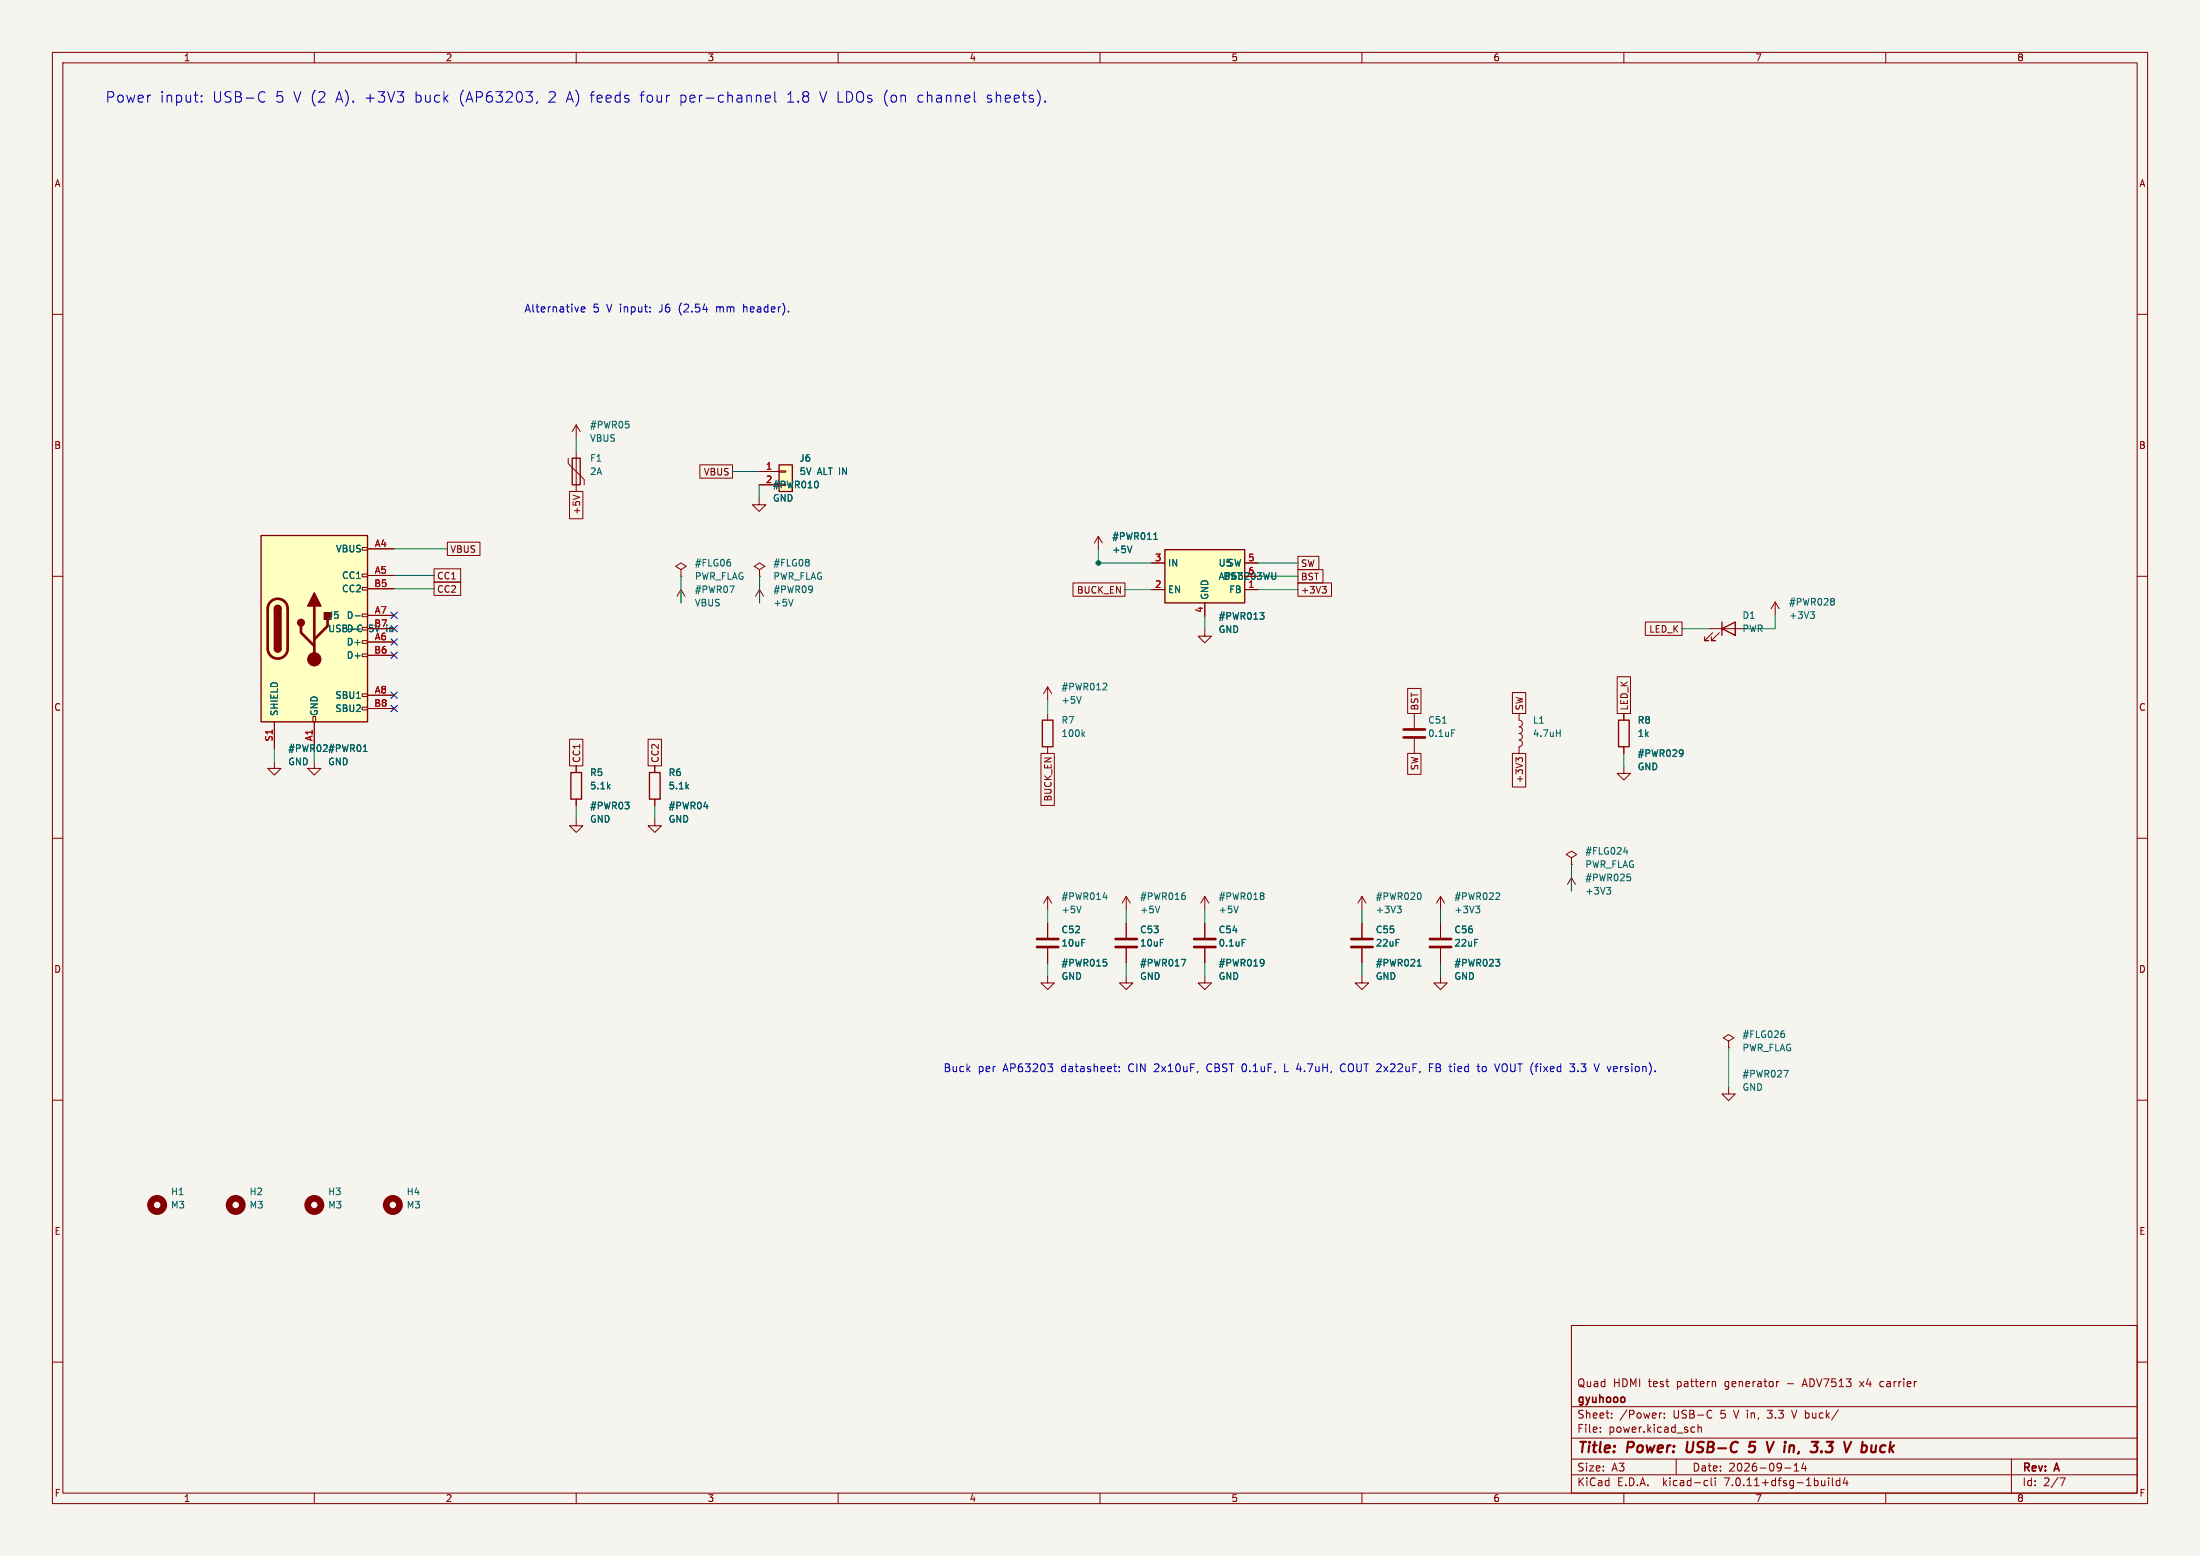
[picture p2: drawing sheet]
<svg xmlns="http://www.w3.org/2000/svg" width="420mm" height="297mm" viewBox="0 0 420 297" stroke-linecap="round" stroke-linejoin="round" font-family="sans-serif">
<path d="M0 0h420v297h-420z" fill="#f5f4ef" stroke="#f5f4ef" stroke-width=".19"/>
<g fill="none" stroke="#840000" stroke-width=".19">
<path d="M10 10h400v277h-400zM12 12h396v273h-396zM60 10v2M110 10v2M160 10v2M210 10v2M260 10v2M310 10v2M360 10v2M10 60h2M408 60h2M108.5 87.5v1l3 3v1"/>
<path d="M108.7 93.8h2.6v5.2h-2.6zM109.4 94.5l1.3 .4M110 81.1v2.6M110 86.2v7.6M110 81.1l-.8 1.3M110 81.1l.8 1.3M133.6 88.7h6.2v2.6h-6.2zM144.9 95.1v1.3h1.3l-1.3 1.2-1.3-1.2h1.3M144.9 90h3.8M144.9 92.5h3.8M148.7 89.9h1.3v.2h-1.3zM10 110h2"/>
<path d="M69.1 119.7h1.1v.6h-1.1zM69.1 117.2h1.1v.5h-1.1zM69.1 112.1h1.1v.5h-1.1zM69.1 109.6h1.1v.5h-1.1zM69.1 104.5h1.1v.5h-1.1zM70.2 104.8h5M70.2 109.8h5M70.2 117.5h5M70.2 112.4h5M82.9 111.1h5v2.6h-5zM82.9 108.6h5v2.5h-5zM85.4 103.5h6.2v2.5h-6.2z"/>
<path d="M130 108.7l1-.6-1-.6-1 .6 1 .6v1.3M130 110h.1M130 112.5l-.8 1.3M130 112.5v2.6M130 112.5l.8 1.3M145 108.7l1-.6-1-.6-1 .6 1 .6v1.3M145 110h.1M145 112.5l-.8 1.3M145 112.5v2.6M145 112.5l.8 1.3M204.8 111.3h10v2.5h-10zM209.7 102.4l-.8 1.3"/>
<path d="M209.7 102.4v2.5M209.7 102.4l.7 1.3M219.8 112.5h2.6M219.8 107.5h2.6M230 115.1v2.5M237.6 112.5h2.6M237.6 107.5h2.6M247.8 106.2h4v2.5h-4zM247.8 108.7h4.8v2.6h-4.8zM247.8 111.3h6.4v2.5h-6.4zM252.4 111.9h.8l-.4 .5M253 112.4l.2 .3v.3l-.2 .2"/>
<path d="M314.1 118.7h7v2.6h-7zM338.9 114.9l-.8 1.3M338.9 114.9v2.6M338.9 114.9l.8 1.3M408 110h2M52.4 137.8v5.1M59.7 136.8h.6v1h-.6zM60 137.8v5.1M69.1 135h1.1v.5h-1.1zM69.1 132.4h1.1v.6h-1.1zM69.1 124.8h1.1v.5h-1.1zM69.1 122.3h1.1v.5h-1.1z"/>
<path d="M70.2 122.5h5M70.2 132.7h5M70.2 125.1h5M70.2 120h5M70.2 135.2h5M200 131.1v2.5M200 136.2v1.3M200 131.1l-.8 1.3M200 131.1l.8 1.3M230 120.2v1.2h1.3l-1.3 1.3-1.3-1.3h1.3M268.7 131.4h2.6v4.8h-2.6zM270 136.2v2.8"/>
<path d="M288.7 132.2h2.6v4h-2.6zM290 136.2v1.3a.64 .64 0 0 1 .6 .6 .64 .64 0 0 1-.6 .6 .64 .64 0 0 1 .6 .7 .64 .64 0 0 1-.6 .6 .64 .64 0 0 1 .6 .6 .64 .64 0 0 1-.6 .7 .64 .64 0 0 1 .6 .6 .64 .64 0 0 1-.6 .6v1.3M308.7 129.2h2.6v7h-2.6zM310 136.2v1.3M326.2 120h7.6M327 120.8l-1.6 1.5h.8h-.8v-.8M328.2 120.8l-1.5 1.5h.8h-.8v-.8M10 160h2M52.4 145.4v1.3h1.2l-1.2 1.2-1.3-1.2h1.3M60 145.4v1.3h1.3l-1.3 1.2-1.3-1.2h1.3M108.7 141.1h2.6v5.1h-2.6zM110 156.3v1.3h1.3l-1.3 1.3-1.3-1.3h1.3"/>
<path d="M110 146.2v1.3M110 152.5v1.3M123.7 141.1h2.6v5.1h-2.6zM125 156.3v1.3h1.3l-1.3 1.3-1.3-1.3h1.3M125 146.2v1.3M125 152.5v1.3M198.7 143.8h2.6v9.9h-2.6zM200 142.5v1.3M268.7 143.8h2.6v4h-2.6zM270 141v2.8M288.7 143.8h2.6v6.4h-2.6zM289.9 145.1l-.5-.5v.8"/>
<path d="M289.9 144.9l.2-.3h.3l.3 .3M310 146.3v1.3h1.3l-1.3 1.3-1.3-1.3h1.3M310 142.5v1.3M408 160h2M200 171.1v2.5M200 176.2v2.8M200 171.1l-.8 1.3M200 171.1l.8 1.3M215 171.1v2.5M215 176.2v2.8M215 171.1l-.8 1.3M215 171.1l.8 1.3"/>
<path d="M230 171.1l-.8 1.3M230 171.1v2.5M230 176.2v2.8M230 171.1l.8 1.3M260 171.1v2.5M260 176.2v2.8M260 171.1l-.8 1.3M260 171.1l.8 1.3M275 171.1v2.5M275 176.2v2.8M275 171.1l-.8 1.3M275 171.1l.8 1.3"/>
<path d="M300 163.7l1-.6-1-.6-1 .6 1 .6v1.3M300 165h.1M300 167.5l-.8 1.3M300 167.5v2.6M300 167.5l.8 1.3M200 186.3v1.3h1.3l-1.3 1.3-1.3-1.3h1.3M200 181v2.8M215 186.3v1.3h1.3l-1.3 1.3-1.3-1.3h1.3M215 181v2.8M230 186.3v1.3h1.3l-1.3 1.3-1.3-1.3h1.3M230 181v2.8M260 186.3v1.3h1.3l-1.3 1.3-1.3-1.3h1.3"/>
<path d="M260 181v2.8M275 186.3v1.3h1.3l-1.3 1.3-1.3-1.3h1.3M275 181v2.8M330 198.7l1-.6-1-.6-1 .6 1 .6v1.3M10 210h2M330 207.5v1.3h1.3l-1.3 1.3-1.3-1.3h1.3M330 200h.1M408 210h2M10 260h2M300 253h108v32h-108zM408 260h2M300 278.5h108"/>
<path d="M300 274.5h108M300 268.5h108M305.5 273.2v.2M305.5 272.5v.1M307.7 270.5v.2M307.7 269.8v.1M317.2 269.7l-.3 .1-.1 .2M317.7 270.5v.2M317.7 269.8v.1M320 278.5v3M323.1 272.4l.4 .1M323.5 273.3l-.4 .1"/>
<path d="M324.2 272.5l.2-.1 .3 .1 .1 .9M324.2 271.9v1.5M326.5 269.2l.3 .1M326.8 270.5l-.3 .2M327.3 263.7l.2 .2v.8M339.6 263.7l-.3 .1-.1 .2M342 269.2l.5 1.5M342.5 279.7l.4-.4v1.5M344.3 279.2l-.4 1.1h1M344.7 279.8v1M355 263.7l.8 1M355.8 263.7l-.8 1"/>
<path d="M359.2 263.7l-.3 .3v.4l.3 .3M384 278.5v6.5M60 285v2M110 285v2M160 285v2M210 285v2M260 285v2M300 281.5h108M310 285v2M325.6 282.6l.4 .1M326 283.5l-.4 .1M326.7 282.1v1.3l.2 .2"/>
<path d="M327.4 282.1v.1M327.4 282.6v1M340.7 280.2h1.2M342.5 280.8h.9M349.1 282.1v.1M349.1 282.6v1M349.8 282.1v1.3l.2 .2M351.2 282.7l-.4-.1-.3 .3 .2 .6h.5M351.2 282.1v1.5M352.2 282l-.3 1.1h.9M352.6 282.6v1M360 285v2"/>
<path d="M393.2 282.1h1l-.6 1.5"/>
</g>
<path d="M322.2 275.2l-.2 1.6 .3 .4M333.8 277l.3 .2 .7-.1M335.1 275.2h-.9l-.3 1 .4-.2 .6 .1M338.6 275.2l-.9 2M348.5 277l.3 .2h.5M348.7 275.2h1.3M355.5 276h.8l.1 .3-.1 .5a.66 .66 0 0 1-1 .3M355.6 275.2l-.3 2" fill="none" stroke="#840000" stroke-width=".4"/>
<path d="M109.2 87.5h1.6v5h-1.6zM148.7 88.7h2.6v5.1h-2.6zM49.8 102.2h20.4v35.6h-20.4zM52.4 116.2a.64 .64 0 0 1 .6-.6 .64 .64 0 0 1 .6 .6M222.4 104.9h15.2v10.2h-15.2zM328.7 118.7v2.6M52.4 123.8a.64 .64 0 0 0 .6 .6 .64 .64 0 0 0 .6-.6M199 137.5h2v5h-2zM309 137.5h2v5h-2zM328.7 120l2.6-1.3v2.6zM109 147.5h2v5h-2zM124 147.5h2v5h-2z" fill="none" stroke="#840000" stroke-width=".25"/>
<g fill="none" stroke="#840000" stroke-width=".51">
<path d="M51.7 114.8a1.9 1.9 0 0 1 2-.4 1.9 1.9 0 0 1 1.2 1.8v7.6a1.91 1.91 0 0 1-1.9 1.9 1.91 1.91 0 0 1-1.9-1.9v-7.8l.2-.6zM57.5 119.5v1.3l2.5 2.5M60 115.7v10.1M62.5 118.2v1.3l-2.5 2.5M268 139.2h4M268 140.8h4M198 179.2h4M213 179.2h4M228 179.2h4M258 179.2h4M273 179.2h4M198 180.8h4"/>
<path d="M213 180.8h4M228 180.8h4M258 180.8h4M273 180.8h4"/>
</g>
<g fill="none" stroke="#006464" stroke-width=".19">
<path d="M156 91.9l.2 .4-.2 .8M67.8 117.6h.9M68.5 119.4h.6M151.4 114.4l-.4 1.3M216.1 104.2l-.4 1.3M220.3 103h.7M220.5 101.9l.1-.2v1.3M240.5 116.9h.8l-.4 .5M241.1 117.4l.2 .3v.3l-.2 .2M243.5 109.3v1l-.1 .2-.3 .1M345.6 116.8h.8l-.4 .5M346.1 117.3l.3 .2v.3l-.3 .2"/>
<path d="M349.9 114.2l.3 .3-.3 .3 .3 .2v.3l-.3 .2M67.8 120.1h.9M69.1 120.5h-.6M206.4 133l-.4 1.2M207.1 139.7l-.5 .5M211.1 130.4l.2 .3-.1 .3-.7 .7h.8M275.4 138h.7M277.1 139.3h.6M297.1 139.9h.8M297.9 139.3v1.3M69.4 143.4h.7M206.7 140.1l.4 .5"/>
<path d="M321.1 143.1l.2 .3v.4l-.2 .5M321.3 143.7l-.2 .2M206.4 173l-.4 1.2M210.6 171.3h.8M211.2 170.8v.9M221.4 173l-.4 1.2M225.9 170.4h.3M226.1 170.9l.2 .2v.3l-.2 .3M236.4 173l-.4 1.2M237.1 179.3h.6M241.1 170.4l.2 .3-.2 .3 .1 .1 .1 .3-.2 .3M266.7 173h.8l-.4 .4"/>
<path d="M267.2 173.4l.3 .3v.3l-.3 .2M271.1 170.5l.2 .4-.2 .7M281.7 173h.8l-.4 .4M282.2 173.4l.3 .3v.3l-.3 .2M286.1 170.4l.2 .3-.1 .3-.7 .7h.8M306.7 169.4h.8l-.4 .5M307.2 169.9l.3 .2v.3l-.3 .3M310 162.6h.8M310.6 162.2v.8M310.6 166.8h.6M311.1 167.3l.2 .3v.3l-.2 .2M210.6 183.1h.6"/>
<path d="M211.1 183.6l.2 .2v.3l-.2 .3M225.5 183.1h.9l-.6 1.3M241.1 183.1l.2 .3-.2 .9M241.3 183.7l-.2 .2M270.6 184.4h.7M270.8 183.3l.1-.2v1.3M285.5 183.1h.8l-.4 .5M286.1 183.6l.2 .2v.3l-.2 .3M340.3 196.8h.3M340.5 197.3l.2 .2v.3l-.2 .2M340.5 204.3h.9l-.6 1.3"/>
</g>
<g fill="#ffffc2" stroke="#ffffc2" stroke-width=".19">
<path d="M148.7 88.7h2.6v5.1h-2.6z"/>
<path d="M49.8 102.2h20.4v35.6h-20.4z"/>
<path d="M222.4 104.9h15.2v10.2h-15.2z"/>
</g>
<g fill="#840000" stroke="#840000" stroke-width=".25">
<path d="M52.4 123.8h1.2a.64 .64 0 0 1-.6 .6 .64 .64 0 0 1-.6-.6z"/>
<path d="M52.4 116.2h1.2v7.6h-1.2z"/>
<path d="M52.6 115.7a.64 .64 0 0 1 .7-.1 .64 .64 0 0 1 .3 .6h-1.2z"/>
<path d="M60 113.1l1.3 2.6h-2.6z"/>
<path d="M61.9 117h1.3v1.2h-1.3z"/>
<circle cx="57.5" cy="118.9" r=".63"/>
</g>
<circle cx="60" cy="125.8" r="1.27" fill="#840000" stroke="#840000" stroke-width=".19"/>
<g fill="none" stroke="#840000" stroke-width="1.3">
<circle cx="30" cy="230" r="1.27"/>
<circle cx="45" cy="230" r="1.27"/>
<circle cx="60" cy="230" r="1.27"/>
<circle cx="75" cy="230" r="1.27"/>
</g>
<g fill="none" stroke="#0000c2" stroke-width=".19">
<path d="M38.5 19.3v.2M38.5 18.3v.2M50 17.5l.6 .2M50.6 19.3l-.6 .2M102.6 19.4l-.2 .4M146.1 18.8l1-.2-.1-.3-.6-.1-.3 .3 .1 .9h.8M147.9 17.5v1.7l.3 .3M111 59.1l.7-.2-.1-.3h-.4l-.2 .2v.7h.6M124.1 59.4v.2M124.1 58.6v.2M142 58.1v1.5M142 58.6v.1"/>
<path d="M200 203.1h1l-.5 .5M200.7 203.6l.3 .3v.4l-.3 .3M212.6 203.6h.6M213 204.6h.2M213.7 204.4v.2M213.7 203.6v.2M245.2 203.1v1.5h.8M256.5 203.1a.76 .76 0 0 0-.6 .7 .76 .76 0 0 0 .6 .8M272.9 203.8h.5M273.6 203.1h-.7v1.5M282 203.6h.5M282.2 204.5l.3 .1"/>
<path d="M283.2 203.6l-.2 .2v.5l.2 .3M299.7 203.1h.9l-.5 .5 .4 .2 .1 .5-.3 .3h-.4M301.2 204.4v.2"/>
</g>
<g fill="none" stroke="#009600" stroke-width=".19">
<path d="M110 83.7v2.5M139.8 90h5.1M144.9 92.5v2.6M75.2 109.8h7.7M75.2 104.8h10.2M75.2 112.4h7.7M130 110v5.1M145 110v5.1M209.7 104.9v2.6h10.1M214.8 112.5h5M230 117.6v2.6M240.2 110h7.6"/>
<path d="M240.2 112.5h7.6M240.2 107.5h7.6M338.9 117.5v2.5h-5.1M200 133.6v2.6M321.1 120h5.1M52.4 142.9v2.5M60 142.9v2.5M110 153.8v2.5M125 153.8v2.5M310 143.8v2.5M200 173.6v2.6M215 173.6v2.6"/>
<path d="M230 173.6v2.6M260 173.6v2.6M275 173.6v2.6M300 165v5.1M200 183.8v2.5M215 183.8v2.5M230 183.8v2.5M260 183.8v2.5M275 183.8v2.5M330 200v7.5"/>
</g>
<path d="M74.6 116.9l1.2 1.2M74.6 119.4l1.2 1.2M75.8 116.9l-1.2 1.2M75.8 119.4l-1.2 1.2M74.6 134.6l1.2 1.2M74.6 124.5l1.2 1.2M74.6 132.1l1.2 1.2M74.6 121.9l1.2 1.2M75.8 134.6l-1.2 1.2M75.8 124.5l-1.2 1.2M75.8 132.1l-1.2 1.2M75.8 121.9l-1.2 1.2" fill="none" stroke="#000084" stroke-width=".19"/>
<circle cx="209.7" cy="107.5" r=".46" fill="#009600" stroke="#009600" stroke-width=".19"/>
<g font-size="2.8" fill="#0000c2">
<text x="20" y="19.8">Power</text>
<text x="30.4" y="19.8">input:</text>
<text x="40.5" y="19.8">USB-C</text>
<text x="52.6" y="19.8">5 V (2</text>
<text x="64.2" y="19.8">A).</text>
<text x="69.7" y="19.8">+3V3</text>
<text x="79.3" y="19.8">buck</text>
<text x="87.8" y="19.8">(AP63203,</text>
<text x="105" y="19.8">2 A) feeds</text>
<text x="122.6" y="19.8">four</text>
<text x="130.2" y="19.8">per-channel</text>
<text x="150.8" y="19.8">1.8</text>
<text x="157.1" y="19.8">V LDOs (on</text>
<text x="175.8" y="19.8">channel</text>
<text x="189.1" y="19.8">sheets).</text>
</g>
<g font-size="2.8" fill="#840000">
<text x="301" y="277.9">Title:</text>
<text x="310.6" y="277.9">Power:</text>
<text x="322.8" y="277.9">USB-C</text>
<text x="335.6" y="277.9">5</text>
<text x="339.8" y="277.9">V in,</text>
<text x="349.9" y="277.9">3.3</text>
<text x="357" y="277.9">V buck</text>
</g>
<g font-size="2.1" fill="#0000c2">
<text x="100" y="59.7">Alternative</text>
<text x="113.2" y="59.7">5</text>
<text x="115.9" y="59.7">V input:</text>
<text x="126.1" y="59.7">J6</text>
<text x="130" y="59.7">(2.54</text>
<text x="137.3" y="59.7">mm</text>
<text x="142.6" y="59.7">header).</text>
<text x="180" y="204.7">Buck</text>
<text x="186.7" y="204.7">per</text>
<text x="191.5" y="204.7">AP63203</text>
<text x="202.8" y="204.7">datasheet:</text>
<text x="215.7" y="204.7">CIN</text>
<text x="220.8" y="204.7">2x10uF,</text>
<text x="230.9" y="204.7">CBST 0.1uF,</text>
<text x="246" y="204.7">L 4.7uH,</text>
<text x="257.1" y="204.7">COUT 2x22uF,</text>
<text x="274.3" y="204.7">FB tied</text>
<text x="283.9" y="204.7">to</text>
<text x="287.4" y="204.7">VOUT (fixed</text>
<text x="302" y="204.7">3.3</text>
<text x="306.9" y="204.7">V version).</text>
</g>
<g font-size="2.1" fill="#840000">
<text x="301" y="268.2">gyuhooo</text>
<text x="301" y="265">Quad</text>
<text x="307.9" y="265">HDMI test</text>
<text x="320.2" y="265">pattern</text>
<text x="329.5" y="265">generator</text>
<text x="341.6" y="265">-</text>
<text x="344.7" y="265">ADV7513</text>
<text x="355.8" y="265">x4</text>
<text x="359.7" y="265">carrier</text>
<text x="301" y="273.7">File:</text>
<text x="301" y="271">Sheet:</text>
<text x="307.1" y="273.7">power.kicad_sch</text>
<text x="309.2" y="271">/Power:</text>
<text x="319.4" y="271">USB-C</text>
<text x="328.6" y="271">5</text>
<text x="331.3" y="271">V in,</text>
<text x="338" y="271">3.3</text>
<text x="342.9" y="271">V buck/</text>
<text x="301" y="281.1">Size:</text>
<text x="307.6" y="281.1">A3</text>
<text x="323" y="281.1">Date:</text>
<text x="330" y="281.1">2026-09-14</text>
<text x="386" y="281.3">Rev:</text>
<text x="392.4" y="281.3">A</text>
<text x="301" y="283.9">KiCad</text>
<text x="308.7" y="283.9">E.D.A.</text>
<text x="317.6" y="283.9">kicad-cli</text>
<text x="329.5" y="283.9">7.0.11+dfsg-1build4</text>
<text x="386" y="283.9">Id:</text>
<text x="390.1" y="283.9">2/7</text>
</g>
<g font-size="1.8" fill="#840000">
<text x="35" y="11.9">1</text>
<text x="85" y="11.9">2</text>
<text x="135" y="11.9">3</text>
<text x="185" y="11.9">4</text>
<text x="235" y="11.9">5</text>
<text x="285" y="11.9">6</text>
<text x="335" y="11.9">7</text>
<text x="385" y="11.9">8</text>
<text x="10.3" y="35.9">A</text>
<text x="408.3" y="35.9">A</text>
<text x="10.3" y="85.9">B</text>
<text x="408.2" y="85.9">B</text>
<text x="134.3" y="91">VBUS</text>
<text x="111" y="98.4" transform="rotate(-90 111 98.4)">+5V</text>
<text x="85.9" y="105.7">VBUS</text>
<text x="83.3" y="113.3">CC2</text>
<text x="83.3" y="110.8">CC1</text>
<text x="205.5" y="113.5">BUCK_EN</text>
<text x="232.5" y="110.9">AP63203WU</text>
<text x="248.3" y="108.4">SW</text>
<text x="248.3" y="111">BST</text>
<text x="248.3" y="113.5">+3V3</text>
<text x="314.7" y="121">LED_K</text>
<text x="10.3" y="135.9">C</text>
<text x="271" y="135.7" transform="rotate(-90 271 135.7)">BST</text>
<text x="291" y="135.7" transform="rotate(-90 291 135.7)">SW</text>
<text x="311" y="135.7" transform="rotate(-90 311 135.7)">LED_K</text>
<text x="408.2" y="135.9">C</text>
<text x="111" y="145.7" transform="rotate(-90 111 145.7)">CC1</text>
<text x="126" y="145.7" transform="rotate(-90 126 145.7)">CC2</text>
<text x="271" y="147.2" transform="rotate(-90 271 147.2)">SW</text>
<text x="291" y="149.6" transform="rotate(-90 291 149.6)">+3V3</text>
<text x="201" y="153.1" transform="rotate(-90 201 153.1)">BUCK_EN</text>
<text x="10.3" y="185.9">D</text>
<text x="408.2" y="185.9">D</text>
<text x="10.3" y="235.9">E</text>
<text x="408.3" y="235.9">E</text>
<text x="10.3" y="285.9">F</text>
<text x="35" y="286.9">1</text>
<text x="85" y="286.9">2</text>
<text x="135" y="286.9">3</text>
<text x="185" y="286.9">4</text>
<text x="235" y="286.9">5</text>
<text x="285" y="286.9">6</text>
<text x="335" y="286.9">7</text>
<text x="385" y="286.9">8</text>
<text x="408.3" y="285.9">F</text>
</g>
<g font-size="1.8" fill="#006464">
<text x="112.5" y="82">#PWR05</text>
<text x="112.5" y="88.3">F1</text>
<text x="112.5" y="84.5">VBUS</text>
<text x="152.5" y="88.3">J6</text>
<text x="112.5" y="90.9">2A</text>
<text x="147.5" y="93.4">#PWR010</text>
<text x="147.5" y="95.9">GND</text>
<text x="152.5" y="90.9">5V</text>
<text x="156" y="90.9">ALT IN</text>
<text x="64" y="105.6">VBUS</text>
<text x="212.2" y="103.2">#PWR011</text>
<text x="212.2" y="105.8">+5V</text>
<text x="65.2" y="110.7">CC1</text>
<text x="65.2" y="113.2">CC2</text>
<text x="132.5" y="108.3">#FLG06</text>
<text x="132.5" y="110.9">PWR_FLAG</text>
<text x="132.5" y="113.4">#PWR07</text>
<text x="147.5" y="113.4">#PWR09</text>
<text x="147.5" y="108.3">#FLG08</text>
<text x="147.5" y="110.9">PWR_FLAG</text>
<text x="222.9" y="113.4">EN</text>
<text x="222.9" y="108.3">IN</text>
<text x="232.5" y="108.3">U5SW</text>
<text x="233.5" y="110.9">BST</text>
<text x="234.6" y="113.4">FB</text>
<text x="62.5" y="118.3">J5</text>
<text x="66.1" y="118.3">D-</text>
<text x="132.5" y="115.9">VBUS</text>
<text x="147.5" y="115.9">+5V</text>
<text x="230.9" y="114.6" transform="rotate(-90 230.9 114.6)">GND</text>
<text x="232.5" y="118.5">#PWR013</text>
<text x="332.5" y="118.3">D1</text>
<text x="341.4" y="115.8">#PWR028</text>
<text x="341.4" y="118.3">+3V3</text>
<text x="62.5" y="120.9">USB-C</text>
<text x="66.1" y="123.4">D+</text>
<text x="66.1" y="125.9">D+</text>
<text x="66.1" y="120.9">D-</text>
<text x="232.5" y="121">GND</text>
<text x="332.5" y="120.9">PWR</text>
<text x="202.5" y="132">#PWR012</text>
<text x="53.2" y="136.8" transform="rotate(-90 53.2 136.8)">SHIELD</text>
<text x="60.9" y="136.8" transform="rotate(-90 60.9 136.8)">GND</text>
<text x="63.9" y="133.6">SBU1</text>
<text x="63.9" y="136.1">SBU2</text>
<text x="202.5" y="134.5">+5V</text>
<text x="54.9" y="143.7">#PWR02 #PWR01</text>
<text x="202.5" y="138.3">R7</text>
<text x="202.5" y="140.9">100k</text>
<text x="272.5" y="138.3">C51</text>
<text x="272.5" y="140.9">0.1uF</text>
<text x="292.5" y="138.3">L1</text>
<text x="292.5" y="140.9">4.7uH</text>
<text x="312.5" y="138.3">R8</text>
<text x="312.5" y="140.9">1k</text>
<text x="54.9" y="146.3">GND</text>
<text x="62.5" y="146.3">GND</text>
<text x="112.5" y="148.3">R5</text>
<text x="127.5" y="148.3">R6</text>
<text x="312.5" y="144.7">#PWR029</text>
<text x="312.5" y="147.2">GND</text>
<text x="112.5" y="150.9">5.1k</text>
<text x="112.5" y="154.7">#PWR03</text>
<text x="127.5" y="150.9">5.1k</text>
<text x="127.5" y="154.7">#PWR04</text>
<text x="112.5" y="157.2">GND</text>
<text x="127.5" y="157.2">GND</text>
<text x="302.5" y="163.3">#FLG024</text>
<text x="302.5" y="165.9">PWR_FLAG</text>
<text x="202.5" y="172">#PWR014</text>
<text x="217.5" y="172">#PWR016</text>
<text x="232.5" y="172">#PWR018</text>
<text x="262.5" y="172">#PWR020</text>
<text x="277.5" y="172">#PWR022</text>
<text x="302.5" y="168.4">#PWR025</text>
<text x="302.5" y="170.9">+3V3</text>
<text x="202.5" y="174.5">+5V</text>
<text x="202.5" y="178.3">C52</text>
<text x="217.5" y="178.3">C53</text>
<text x="217.5" y="174.5">+5V</text>
<text x="232.5" y="174.5">+5V</text>
<text x="232.5" y="178.3">C54</text>
<text x="262.5" y="178.3">C55</text>
<text x="262.5" y="174.5">+3V3</text>
<text x="277.5" y="178.3">C56</text>
<text x="277.5" y="174.5">+3V3</text>
<text x="202.5" y="184.7">#PWR015</text>
<text x="202.5" y="180.9">10uF</text>
<text x="217.5" y="180.9">10uF</text>
<text x="217.5" y="184.7">#PWR017</text>
<text x="232.5" y="184.7">#PWR019</text>
<text x="232.5" y="180.9">0.1uF</text>
<text x="262.5" y="184.7">#PWR021</text>
<text x="262.5" y="180.9">22uF</text>
<text x="277.5" y="180.9">22uF</text>
<text x="277.5" y="184.7">#PWR023</text>
<text x="202.5" y="187.2">GND</text>
<text x="217.5" y="187.2">GND</text>
<text x="232.5" y="187.2">GND</text>
<text x="262.5" y="187.2">GND</text>
<text x="277.5" y="187.2">GND</text>
<text x="332.5" y="198.3">#FLG026</text>
<text x="332.5" y="200.9">PWR_FLAG</text>
<text x="332.5" y="205.9">#PWR027</text>
<text x="332.5" y="208.4">GND</text>
<text x="32.5" y="228.3">H1</text>
<text x="32.5" y="230.9">M3</text>
<text x="47.5" y="228.3">H2</text>
<text x="47.5" y="230.9">M3</text>
<text x="62.5" y="228.3">H3</text>
<text x="62.5" y="230.9">M3</text>
<text x="77.5" y="228.3">H4</text>
<text x="77.5" y="230.9">M3</text>
</g>
<g font-size="1.8" fill="#a90000">
<text x="146.1" y="89.7">1</text>
<text x="146.1" y="92.3">2</text>
<text x="71.4" y="104.5">A4</text>
<text x="220.4" y="107.2">3</text>
<text x="238.2" y="107.2">5</text>
<text x="71.4" y="112.1">B5</text>
<text x="71.4" y="109.6">A5</text>
<text x="220.4" y="112.3">2</text>
<text x="238.2" y="112.3">1</text>
<text x="238.2" y="109.7">6</text>
<text x="71.4" y="119.7">B7</text>
<text x="71.4" y="117.2">A7</text>
<text x="229.7" y="117.1" transform="rotate(-90 229.7 117.1)">4</text>
<text x="70.4" y="120.9">5V</text>
<text x="71.4" y="124.8">B6</text>
<text x="71.4" y="122.3">A6</text>
<text x="73.8" y="120.9">in</text>
<text x="71.4" y="135">B8</text>
<text x="71.4" y="132.4">A8</text>
<text x="52.1" y="141.6" transform="rotate(-90 52.1 141.6)">S1</text>
<text x="59.7" y="141.6" transform="rotate(-90 59.7 141.6)">A1</text>
</g>
</svg>
